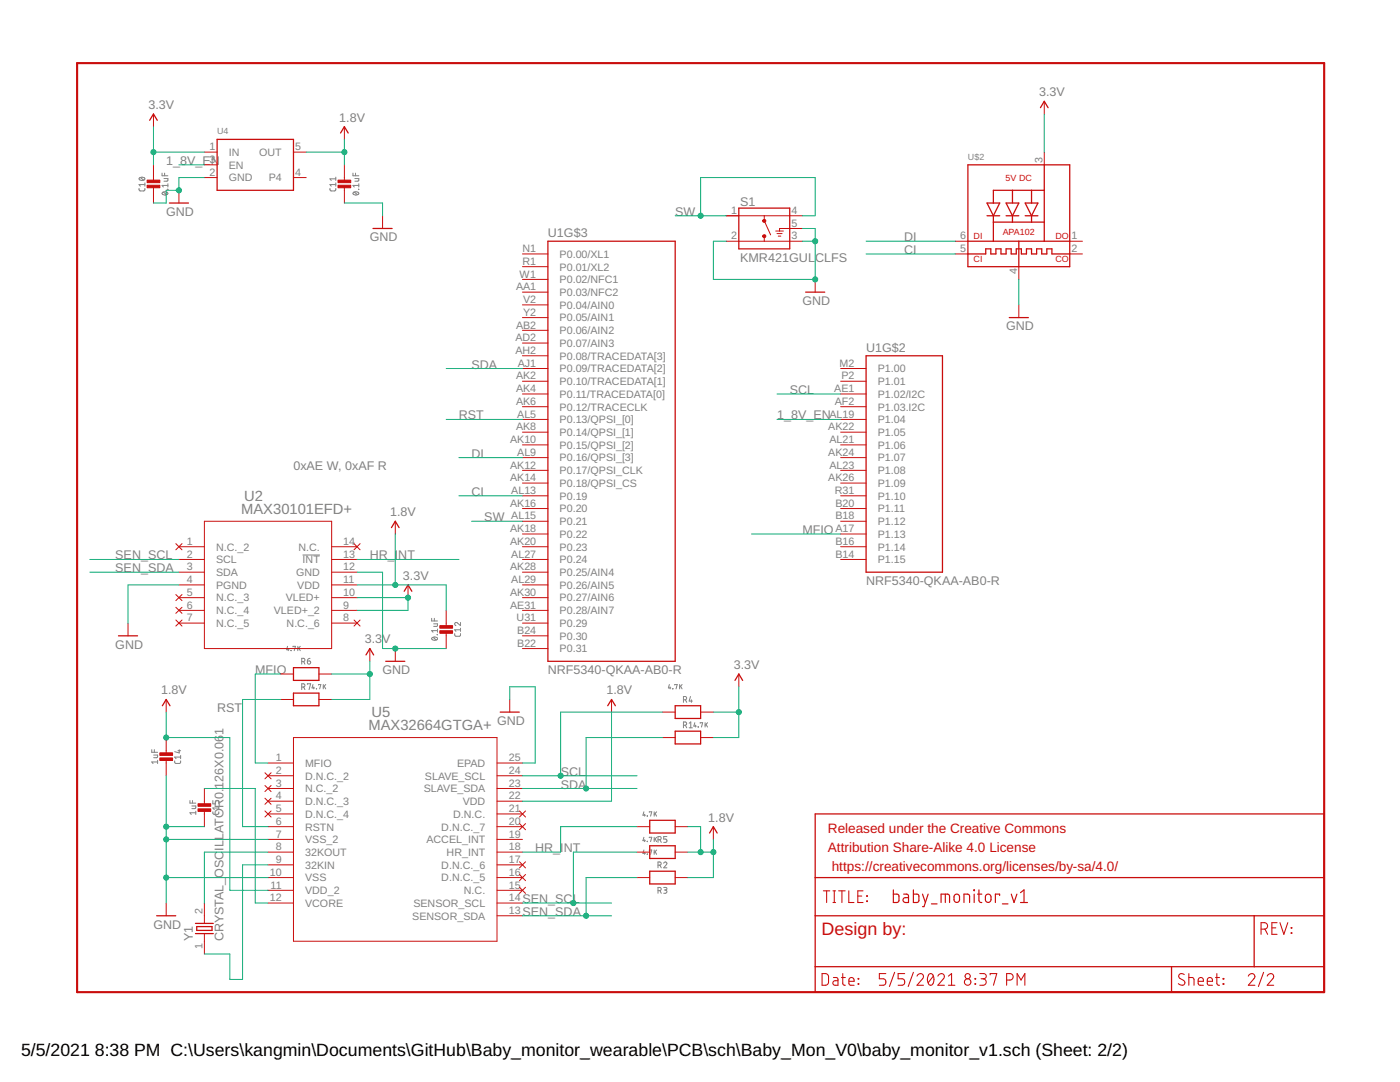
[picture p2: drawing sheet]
<svg xmlns="http://www.w3.org/2000/svg" width="279mm" height="216mm" viewBox="0 0 279 216" stroke-linecap="round" stroke-linejoin="round" font-family="sans-serif">
<g fill="none" stroke="#808080" stroke-width=".2">
<path d="M27.7 37.6l.1 .4 .2 .1 .9-.1v-.4M27.8 35.5a.65 .65 0 0 1 1.1 .3 .63 .63 0 0 1-.6 .2 .63 .63 0 0 1-.5-.4zM28 35.4l.7 .5M28.9 36.5v.6M28.9 36.8h-1.2l.3 .3M32.3 34.5v.6h1.2M32.4 38.4a.63 .63 0 0 1 1.1 .3 .64 .64 0 0 1-1.1-.2zM32.6 38.3l.7 .5M32.7 35.6h.8l-.1 .5-.7 .1M32.9 34.5v.6M33.4 37.8h.1M33.5 36.7v.6"/>
<path d="M33.5 37h-1.2l.3 .3M65.8 37.6l.1 .4 .2 .1h.8l.1-.5M67 36.8h-1.2l.3 .3M67 35.3v.7M67 36.5v.6M67 35.7h-1.2l.3 .3M70.4 34.5v.6h1.2M70.5 38.4a.65 .65 0 0 1 1.1 .3 .64 .64 0 0 1-1.1-.2zM70.7 38.3l.7 .5M70.8 35.6h.8l-.1 .5-.7 .1M71 34.5v.6M71.5 37.8h.1"/>
<path d="M71.6 37h-1.2l.3 .3M71.6 36.7v.6M60.4 110.7h3.4M57.4 129l-.2 .6h.5M57.5 129.5v.3M58.1 129.8h.1M58.5 129.1v-.1h.5l-.3 .8M59.4 129v.8M59.6 129.3l.3 .5M59.9 129l-.5 .5M60.2 132l.6-.1 .1-.3-.2-.2h-.5v1.1M60.2 137.1l.6-.1 .1-.3-.2-.2-.5-.1v1.2"/>
<path d="M60.6 132l.3 .5M60.6 137.1l.3 .5M61.3 131.9h.4a.32 .32 0 0 1 .3 .4 .32 .32 0 0 1-.4 .2 .32 .32 0 0 1-.3-.3zM61.3 136.6v-.2h.7l-.3 1.2M61.9 131.4a.51 .51 0 0 0-.6 .5M62.5 136.6l-.2 .7h.5M62.6 137.1v.4M63.1 137.4h.1M63.1 137.5h.1M63.1 137.4v.1M63.6 136.7v-.1h.4l-.2 .9M64.5 136.6v.9"/>
<path d="M64.7 136.9l.3 .6M65 136.6l-.5 .5M86.1 123.4v.5h1.2M86.2 127.3a.66 .66 0 0 1 1.1 .2 .65 .65 0 0 1-.6 .3 .65 .65 0 0 1-.5-.5zM86.4 127.2l.7 .5M86.6 124.5h.7l-.1 .5h-.6M86.7 123.4v.5M87.2 126.7h.1M87.3 125.5v.7M87.3 125.8h-1.2l.3 .4M90.7 126.4l.1 .4 .2 .2 .8-.1 .1-.5M91.9 124.2v.6l-.6-.5a.32 .32 0 0 0-.5 .1 .32 .32 0 0 0 .2 .4"/>
<path d="M91.9 125.3v.7M91.9 125.7h-1.2l.3 .3M133.6 136.6l-.2 .7h.5M133.7 137.1v.4M134.2 137.4h.1M134.7 136.7v-.1h.4l-.2 .9M135.6 136.6v.9M135.8 136.9l.3 .6M136.1 136.6l-.5 .5M136.4 139.6l.6-.1v-.3l-.1-.2h-.5v1.1M136.8 139.6l.3 .5M137.8 139l-.3 .9h.7"/>
<path d="M138 139.6v.5M30.3 149.6v.5h1.2M30.7 150.7h.8l-.2 .5h-.6M30.8 149.6v.5M31.5 152h-1.2l.2 .4M31.5 151.7v.7M34.9 151.8v.4l.2 .1h.9v-.5M35.5 149.8h.5M35.8 149.6v.6l-.9-.2M36 150.7v.7M36 151.1h-1.1l.2 .3M37.9 159.7v.6h1.2"/>
<path d="M38.4 159.7v.6M42.5 159.7v.7h.5v-.4a.33 .33 0 0 1 .3-.3 .33 .33 0 0 1 .4 .3v.4M136.4 144.7l.6-.1v-.3l-.1-.2h-.5v1.1M136.8 144.7l.3 .5M137.5 144.3l.4-.2v1.1M137.5 145.2h.7M138.7 144.2l-.2 .7h.5M138.8 144.7v.4M139.3 145h.1M139.7 144.3v-.1h.5l-.2 .9M140.7 144.2v.9M140.9 144.5l.3 .6"/>
<path d="M141.2 144.2l-.5 .5M38.3 160.8h.8l-.1 .5-.7 .1M39.1 162.2h-1.2l.3 .3M39.1 161.9v.6M42.5 162v.4l.3 .1 .8-.1 .1-.4M43.7 160.9v.6M43.7 161.2h-1.2l.3 .3M128.5 167.1l-.2 .6h.5M128.5 169.6l-.2 .7h.5M128.5 162l-.2 .7h.5M128.7 162.5v.4M128.7 167.6v.3"/>
<path d="M128.7 170.1v.4M129.2 162.8h.1M129.2 167.9h.1M129.2 170.4h.1M129.6 162.1l.5-.1-.3 .9M129.6 167.2l.5-.1-.3 .8M129.6 169.7l.5-.1-.3 .9M130.6 162v.9M130.6 167.1v.8M130.6 169.6v.9M130.7 167.4l.3 .5M130.7 169.9l.3 .6"/>
<path d="M130.7 162.3l.3 .6M131 167.1l-.4 .5M131 169.6l-.4 .5M131 162l-.4 .5M131.3 172.6l.6-.1v-.4l-.6-.1v1.2M131.3 177.7h.5l.2-.2-.1-.3-.6-.1v1.1M131.3 167.6l.6-.2v-.4l-.6-.1v1.2M131.7 172.6l.3 .6M131.7 177.7l.3 .5M131.7 167.6l.3 .5M132.5 172.3a.32 .32 0 0 1 .4-.3 .32 .32 0 0 1 .1 .5l-.5 .7h.6M132.5 177.1h.4l.2 .2-.2 .3h-.3"/>
<path d="M132.8 177.6l.2 .1 .1 .3-.2 .2h-.4M133.1 166.9h-.6v.5h.3a.34 .34 0 0 1 .3 .4 .34 .34 0 0 1-.3 .3h-.3"/>
</g>
<path d="M15.4 12.6h248.9v185.4h-248.9z" fill="none" stroke="#c90d0c" stroke-width=".42"/>
<g fill="none" stroke="#c90d0c" stroke-width=".25">
<path d="M29.9 24l.7-1.2 .8 1.2M43.3 27.8h15.3v10.2h-15.3zM68 26.5l.7-1.2 .8 1.2M193.2 32.9h20.3v20.3h-20.3zM202.1 38v2.5M205.9 38v2.5M207.6 21.5l.8-1.3 .8 1.3M208.4 38h-10.2v2.5M208.4 32.9v15.2M33.8 40.5h3.8M74.4 45.6h3.9M109.3 48.1h25.4v83.9h-25.4z"/>
<path d="M147.4 41.5h10.2v8.2h-10.2zM160.8 58.3h3.8M193.2 48.1h20.3M193.2 50.7h3.5v-1h1v1h1.1v-1h1v1h1v-1h1v1h1v-1h1v1h1.1v-1h1v1h1v-1h1v1h1v-1h1v1h3.6M197 40.5h2.5l-1.3 2.6zM197 43.1h2.5M198.2 43.1v5M198.2 44.3h10.2M200.8 40.5h2.5l-1.2 2.6zM200.8 43.1h2.5M202.1 43.1v1.2M203.3 48.1v5.1"/>
<path d="M204.6 40.5h2.5l-1.2 2.6zM204.6 43.1h2.5M205.9 43.1v1.2M172.8 71h15.3v43.2h-15.3zM201.4 63.4h3.8M78.1 105.3l.8-1.3 .8 1.3M80.7 118l.7-1.3 .8 1.3M23.6 126.9h3.9M58.6 133.2h5v2.6h-5zM58.6 138.3h5v2.5h-5zM73 130.7l.8-1.3 .8 1.3M77 132h3.8"/>
<path d="M146.7 135.8l.7-1.3 .8 1.3M32.4 140.8l.8-1.2 .7 1.2M99.8 142.1h3.8M121.3 140.8l.7-1.2 .8 1.2M134.7 140.8h5.1v2.6h-5.1zM134.7 145.9h5.1v2.5h-5.1zM129.7 163.7h5v2.5h-5zM129.7 168.8h5v2.5h-5zM129.7 173.8h5v2.6h-5zM141.6 166.2l.8-1.2 .7 1.2M162.7 162.4h101.6v35.6h-101.6zM162.7 175.1h101.6"/>
<path d="M31.3 182.7h3.8M39 184.3h3.6M39 186.3h3.6M39.3 184.9h3v.8h-3zM162.7 182.7h101.6M162.7 192.9h101.6M233.8 192.9v5.1M250.3 182.7v10.2"/>
</g>
<g fill="none" stroke="#c90d0c" stroke-width=".21">
<path d="M164.3 177.8h1.3M165 177.8v2.3M166.2 177.8h.6M166.5 177.8v2.3M167.4 177.8h1.3M168 177.8v2.3M169.4 177.8v2.3h1M171.2 178.8h.8M172.2 177.8h-1v2.3h1M173 178.7l.1 .2zM173 179.8l.1 .1zM164.1 194.3h.8l.4 .4v1.5l-.4 .4h-.8z"/>
<path d="M166.2 180.1h.6M166.3 195.1h.7l.2 .2v1.3h-.5a.46 .46 0 0 1-.5-.5 .46 .46 0 0 1 .5-.4h.5M167.9 195.1h.8M168.2 194.3v2.1l.5 .2M169.4 195.8h1.1a.54 .54 0 0 0-.4-.7 .54 .54 0 0 0-.7 .5l.1 .9 1 .1M171.3 195.2l.1 .2zM171.3 196.3l.1 .1zM176.8 194.3h-1.3v1h.8a.66 .66 0 0 1 .5 .7 .66 .66 0 0 1-.5 .6h-.8M178.5 194l-1 2.8M180.6 194.3h-1.4v1h.8a.66 .66 0 0 1 .6 .7 .66 .66 0 0 1-.6 .6h-.8M182.3 194l-1 2.8M183 194.8a.64 .64 0 0 1 .9-.5 .64 .64 0 0 1 .2 1l-1.1 1.3h1.3"/>
<path d="M185.4 194.5a.55 .55 0 0 1 .6-.2 .55 .55 0 0 1 .3 .6 1.32 1.32 0 0 1-.6 1.7 1.44 1.44 0 0 1-.3-2.1zM186.3 194.8l-1.1 1.3M187.2 194.8a.64 .64 0 0 1 .9-.5 .64 .64 0 0 1 .2 1l-1.1 1.3h1.3M189.3 196.6h1.3M189.3 194.8l.6-.5v2.3M194.6 196.3l.1 .1zM194.6 195.2l.1 .2zM195.5 194.3h.8a.52 .52 0 0 1 .5 .5 .52 .52 0 0 1-.5 .5h-.5M196.2 195.3a.65 .65 0 0 1 .6 .7 .65 .65 0 0 1-.6 .6h-.7M197.6 194.5v-.2h1.3l-.6 2.3M200.9 195.6h.6a.65 .65 0 0 0 .7-.7 .65 .65 0 0 0-.7-.6h-.6v2.3M203 196.6v-2.3l.8 1.3 .7-1.3v2.3"/>
<path d="M236.3 194.5a.58 .58 0 0 0-.8-.1 .58 .58 0 0 0 0 .8l.7 .4a.58 .58 0 0 1 .1 .9 .58 .58 0 0 1-.9-.1l-.2-.1M237.3 195.1l.9 .1 .1 .2v1.2M237.3 194.3v2.3M239.1 195.8h1.1a.54 .54 0 0 0-.4-.7 .54 .54 0 0 0-.7 .5l.1 .9 1 .1M240.9 195.8h1.1a.54 .54 0 0 0-.4-.7 .54 .54 0 0 0-.7 .5l.1 .9 1 .1M242.6 195.1h.8M242.8 194.3v1.9l.3 .4h.3M244.1 196.3l.1 .1zM244.1 195.2l.1 .2zM249.1 194.8a.64 .64 0 0 1 .9-.5 .64 .64 0 0 1 .2 1l-1.1 1.3h1.3M251.7 185.4h.6a.65 .65 0 0 0 .7-.6 .65 .65 0 0 0-.7-.7h-.6v2.3M252.2 194l-1.1 2.8"/>
<path d="M252.5 185.4l.5 1M252.9 194.8a.64 .64 0 0 1 .9-.5 .64 .64 0 0 1 .2 1l-1.1 1.3h1.3M253.8 185.1h.8M254.9 184.1h-1.1v2.3h1.1M255.4 184.1l.8 2.3 .8-2.3M257.7 185.1l.1 .1zM257.7 186.1l.1 .1z"/>
<circle cx="193.1" cy="194.8" r=".52"/>
<circle cx="193.1" cy="195.9" r=".65"/>
</g>
<g fill="none" stroke="#c90d0c" stroke-width=".23">
<path d="M178.3 177.6v2.5l.9-.1 .2-.2v-1.1l-.2-.3h-.9M180.3 178.4h.8l.2 .3v1.4h-.6a.49 .49 0 0 1-.5-.5 .49 .49 0 0 1 .5-.5h.6M182.3 177.6v2.5l1-.1 .1-.3-.1-1.2-1-.1M184.1 178.4l.6 1.7M185.2 178.4l-.8 2.5h-.3M188.7 178.4v1.7M190.5 178.6l.6-.2a.99 .99 0 0 1 .1 1.6l-.4 .1-.4-.4zM194.4 177.6l.1 .1zM194.4 178.4v1.7M195.1 178.4h.8M195.4 177.6v2.1l.1 .3 .4 .1M196.8 178.6l.5-.2a.96 .96 0 0 1 .2 1.6h-.6l-.2-.3z"/>
<path d="M199.5 178.7v-.3h-.9v1.7M201.8 178.4l.6 1.7 .5-1.7M203.7 178.1l.7-.5v2.5M185.9 180.4h1.1M187.8 180.1v-1.7l1.6 .1 .1 .3v1.3M192.4 180.1v-1.7l1 .1 .1 .3v1.3M200 180.4h1.2M203.7 180.1h1.4"/>
</g>
<g fill="none" stroke="#c90d0c" stroke-width=".2">
<path d="M30.6 22.8v2.5M30.6 32.9v3.3M30.6 37.2v3.3M35.7 38v2.5M40.8 32.9h2.5M40.8 35.4h2.5M40.8 30.4h2.5M58.6 35.4h2.5M58.6 30.4h2.5M68.7 25.3v2.5M68.7 32.9v3.3M68.7 37.2v3.3"/>
<path d="M208.4 20.2v2.6M208.4 30.4v2.5M76.3 43.1v2.5M104.3 50.7h5M104.3 53.2h5M104.3 55.8h5M104.3 58.3h5M144.9 48.1h15.2M144.9 43.1h15.2M152.5 43.1v1l1.3 2.8M152.5 47.1v1M154.8 46.1h1.5"/>
<path d="M155.1 46.6h1M155.3 47.1h.5M160.1 45.6h-4.5v.5M162.7 55.8v2.5M190.6 50.7h2.6M190.6 48.1h2.6M203.3 53.2v2.6M213.5 50.7h2.5M213.5 48.1h2.5M104.3 60.8h5M104.3 63.4h5M104.3 65.9h5"/>
<path d="M104.3 68.5h5M104.3 71h5M104.3 73.5h5M104.3 76.1h5M104.3 78.6h5M167.8 73.5h5M167.8 76.1h5M167.8 78.6h5M203.3 60.8v2.6M104.3 81.2h5M104.3 83.7h5M104.3 86.2h5"/>
<path d="M104.3 88.8h5M104.3 91.3h5M104.3 93.9h5M104.3 96.4h5M104.3 98.9h5M167.8 81.2h5M167.8 83.7h5M167.8 86.2h5M167.8 88.8h5M167.8 91.3h5M167.8 93.9h5M167.8 96.4h5"/>
<path d="M167.8 98.9h5M35.1 108.5l1.2 1.2M35.1 118.6l1.2 1.2M35.7 109.1h5.1M35.7 111.6h5.1M35.7 114.2h5.1M35.7 116.7h5.1M35.7 119.3h5.1M36.3 108.5l-1.2 1.2M36.3 118.6l-1.2 1.2M40.8 104h25.4v25.4h-25.4zM66.2 109.1h5.1"/>
<path d="M66.2 111.6h5.1M66.2 114.2h5.1M66.2 116.7h5.1M66.2 119.3h5.1M70.7 108.5l1.2 1.2M71.9 108.5l-1.2 1.2M78.9 104v2.6M81.4 116.7v2.6M104.3 101.5h5M104.3 104h5M104.3 106.6h5M104.3 109.1h5"/>
<path d="M104.3 111.6h5M104.3 114.2h5M104.3 116.7h5M104.3 119.3h5M167.8 101.5h5M167.8 104h5M167.8 106.6h5M167.8 109.1h5M167.8 111.6h5M25.5 124.3v2.6M33.2 139.6v2.5M35.1 121.2l1.2 1.2"/>
<path d="M35.1 123.7l1.2 1.2M35.7 121.8h5.1M35.7 124.3h5.1M36.3 121.2l-1.2 1.2M36.3 123.7l-1.2 1.2M56 134.5h2.6M56 139.6h2.6M63.6 134.5h2.6M63.6 139.6h2.6M66.2 121.8h5.1M66.2 124.3h5.1M70.7 123.7l1.2 1.2"/>
<path d="M71.9 123.7l-1.2 1.2M73.8 129.4v2.6M78.9 129.4v2.6M89 121.8v3.3M89 126.1v3.3M101.7 139.6v2.5M104.3 121.8h5M104.3 124.3h5M104.3 126.9h5M104.3 129.4h5M122 139.6v2.5M147.4 134.5v2.5"/>
<path d="M33.2 147.2v3.3M33.2 151.5v3.3M40.8 157.3v3.3M52.9 154.2l1.2 1.2M52.9 156.7l1.2 1.2M52.9 159.3l1.2 1.2M53.5 152.3h5.1M53.5 154.8h5.1M53.5 157.3h5.1M53.5 159.9h5.1M54.1 154.2l-1.2 1.2M54.1 156.7l-1.2 1.2"/>
<path d="M54.1 159.3l-1.2 1.2M58.6 147.2h40.6v40.6h-40.6zM99.2 152.3h5.1M99.2 154.8h5.1M99.2 157.3h5.1M99.2 159.9h5.1M132.2 147.2h2.5M132.2 142.1h2.5M139.8 147.2h2.6M139.8 142.1h2.6M40.8 161.6v3.4M52.9 161.8l1.2 1.2"/>
<path d="M53.5 170h5.1M53.5 175.1h5.1M53.5 162.4h5.1M53.5 165h5.1M53.5 167.5h5.1M53.5 172.6h5.1M53.5 177.7h5.1M54.1 161.8l-1.2 1.2M99.2 170h5.1M99.2 175.1h5.1M99.2 162.4h5.1M99.2 165h5.1"/>
<path d="M99.2 167.5h5.1M99.2 172.6h5.1M99.2 177.7h5.1M103.7 177l1.2 1.3M103.7 174.5l1.2 1.2M103.7 172l1.2 1.2M103.7 164.3l1.2 1.3M103.7 161.8l1.2 1.2M104.9 177l-1.2 1.3M104.9 174.5l-1.2 1.2M104.9 172l-1.2 1.2M104.9 164.3l-1.2 1.3"/>
<path d="M104.9 161.8l-1.2 1.2M127.1 170h2.6M127.1 175.1h2.6M127.1 165h2.6M134.7 170h2.6M134.7 175.1h2.6M134.7 165h2.6M142.4 165v2.5M33.2 180.2v2.5M40.8 180.2v4.1M40.8 186.3v4.1M53.5 180.2h5.1"/>
<path d="M99.2 180.2h5.1M99.2 182.7h5.1"/>
</g>
<g fill="#c90d0c" stroke="#c90d0c" stroke-width=".2">
<path d="M29.4 37h2.5v.5h-2.5z"/>
<path d="M29.4 35.9h2.5v.5h-2.5z"/>
<path d="M67.5 37h2.5v.5h-2.5z"/>
<path d="M67.5 35.9h2.5v.5h-2.5z"/>
<path d="M87.8 124.8h2.5v.5h-2.5z"/>
<path d="M87.8 125.9h2.5v.5h-2.5z"/>
<path d="M31.9 150.2h2.5v.5h-2.5z"/>
<path d="M31.9 151.2h2.5v.5h-2.5z"/>
<path d="M39.5 160.4h2.6v.5h-2.6z"/>
<path d="M39.5 161.4h2.6v.5h-2.6z"/>
</g>
<g fill="#c90d0c" stroke="#c90d0c" stroke-width=".2">
<path d="M152.3 43.9l.3-.1 .2 .3v.2l-.2 .1-.3-.1-.1-.2h.4h-.4z" fill-rule="evenodd"/>
<path d="M152.3 46.9l.3-.1 .2 .3v.2l-.2 .1-.3-.1-.1-.2h.4h-.4z" fill-rule="evenodd"/>
</g>
<g fill="none" stroke="#0dab76" stroke-width=".2">
<path d="M30.6 30.4h10.2M30.6 25.3v7.6M35.7 32.9h5.1M40.8 35.4h-5.1v2.6h-2.5v2.5h-2.6M61.1 30.4h7.6M68.7 27.8v5.1M208.4 22.8v7.6M68.7 40.5h7.6v2.6M134.7 43.1h10.2M139.8 43.1v-7.7h22.9v7.7h-2.6M160.1 45.6h2.6v10.2h-20.3v-7.7h2.5M160.1 48.1h2.6"/>
<path d="M172.8 48.1h17.8M172.8 50.7h17.8M203.3 55.8v5M89 73.5h15.3M155.1 78.6h12.7M89 83.7h15.3M91.6 91.3h12.7M91.6 98.9h12.7M155.1 83.7h12.7M17.9 114.2h17.8M17.9 111.6h17.8M35.7 116.7h-10.2v7.6"/>
<path d="M71.3 119.3h10.1v2.5h-10.1M71.3 114.2h5v15.2h12.7M71.3 116.7h17.7v5.1M71.3 111.6h20.3M78.9 106.6v10.1M94.1 104h10.2M150 106.6h17.8M56 139.6h-7.6v25.4h5.1M56 134.5h-5.1v17.8h2.6M66.2 134.5h7.6M73.8 132v7.6h-7.6M101.7 139.6v-2.6h5.1v15.3h-2.5"/>
<path d="M147.4 137v10.2h-5M33.2 142.1v5.1h12.7v30.5h7.6M33.2 154.8v25.4M40.8 157.3h10.1v22.9h2.6M104.3 154.8h22.8M104.3 157.3h22.8M122 142.1v17.8h-17.7M132.2 142.1h-20.3v12.7M132.2 147.2h-15.2v10.1M142.4 142.1h5M33.2 165h7.6M33.2 167.5h20.3"/>
<path d="M33.2 175.1h20.3M53.5 172.6h-5.1v22.8h-2.5v-5h-5.1M53.5 170h-12.7v10.2M127.1 165h-15.2v5h-7.6M127.1 175.1h-10.1v7.6M127.1 170h-12.7v10.2M137.3 165h2.5v5M137.3 170h5.1M142.4 167.5v7.6h-5.1M104.3 180.2h17.7M104.3 182.7h17.7"/>
</g>
<g fill="#0dab76" stroke="#0dab76" stroke-width=".2">
<circle cx="30.6" cy="30.4" r=".51"/>
<circle cx="81.4" cy="119.3" r=".51"/>
<circle cx="147.4" cy="142.1" r=".51"/>
<circle cx="73.8" cy="134.5" r=".51"/>
<circle cx="35.7" cy="38" r=".51"/>
<circle cx="78.9" cy="129.4" r=".51"/>
<circle cx="162.7" cy="55.8" r=".51"/>
<circle cx="162.7" cy="48.1" r=".51"/>
<circle cx="33.2" cy="165" r=".51"/>
<circle cx="33.2" cy="167.5" r=".51"/>
<circle cx="33.2" cy="175.1" r=".51"/>
<circle cx="68.7" cy="30.4" r=".51"/>
<circle cx="78.9" cy="116.7" r=".51"/>
<circle cx="33.2" cy="147.2" r=".51"/>
<circle cx="142.4" cy="170" r=".51"/>
<circle cx="139.8" cy="170" r=".51"/>
<circle cx="111.9" cy="154.8" r=".51"/>
<circle cx="117" cy="157.3" r=".51"/>
<circle cx="139.8" cy="43.1" r=".51"/>
<circle cx="114.4" cy="180.2" r=".51"/>
<circle cx="117" cy="182.7" r=".51"/>
</g>
<text font-size="3.6" fill="#c90d0c" x="164" y="186.5">Design by:</text>
<g font-size="3.5">
<text x="4.2" y="210.7">5/5/2021</text>
<text x="18.9" y="210.7">8:38 PM C:\Users\kangmin\Documents\GitHub\Baby_monitor_wearable\PCB\sch\Baby_Mon_V0\baby_monitor_v1.sch (Sheet: 2/2)</text>
</g>
<g font-size="2.9" fill="#808080">
<text x="48.8" y="100">U2</text>
<text x="48.1" y="102.5">MAX30101EFD+</text>
<text x="74.2" y="143.1">U5</text>
<text x="73.5" y="145.7">MAX32664GTGA+</text>
</g>
<g font-size="2.7" fill="#c90d0c">
<text x="165.2" y="166.2">Released under the Creative Commons</text>
<text x="165.2" y="170">Attribution Share-Alike 4.0 License</text>
<text x="166" y="173.8">https://creativecommons.org/licenses/by-sa/4.0/</text>
</g>
<g font-size="2.5" fill="#808080">
<text x="29.6" y="21.7">3.3V</text>
<text x="207.4" y="19.2">3.3V</text>
<text x="67.7" y="24.3">1.8V</text>
<text x="33.2" y="32.9">1_8V_EN</text>
<text x="147.7" y="41">S1</text>
<text x="33.2" y="43.1">GND</text>
<text x="109.4" y="47.4">U1G$3</text>
<text x="134.8" y="43.1">SW</text>
<text x="73.8" y="48.1">GND</text>
<text x="147.7" y="52.2">KMR421GULCLFS</text>
<text x="180.5" y="48.1">DI</text>
<text x="180.5" y="50.7">CI</text>
<text x="160.1" y="60.8">GND</text>
<text x="200.8" y="65.9">GND</text>
<text x="172.8" y="70.2">U1G$2</text>
<text x="94.1" y="73.5">SDA</text>
<text x="91.6" y="83.7">RST</text>
<text x="155.1" y="83.7">1_8V_EN</text>
<text x="157.6" y="78.6">SCL</text>
<text x="58.6" y="93.9">0xAE W, 0xAF R</text>
<text x="94.1" y="91.3">DI</text>
<text x="94.1" y="98.9">CI</text>
<text x="77.9" y="103">1.8V</text>
<text x="96.7" y="104">SW</text>
<text x="160.1" y="106.5">MFIO</text>
<text x="23" y="111.6">SEN_SCL</text>
<text x="73.8" y="111.6">HR_I</text>
<text x="79.5" y="111.6">NT</text>
<text x="23" y="114.2">SEN_SDA</text>
<text x="80.4" y="115.7">3.3V</text>
<text x="172.8" y="116.7">NRF5340-QKAA-AB0-R</text>
<text x="23" y="129.4">GND</text>
<text x="72.8" y="128.4">3.3V</text>
<text x="50.9" y="134.5">MFIO</text>
<text x="76.3" y="134.5">GND</text>
<text x="109.4" y="134.5">NRF5340-QKAA-AB0-R</text>
<text x="146.4" y="133.5">3.3V</text>
<text x="32.1" y="138.5">1.8V</text>
<text x="43.3" y="142.1">RST</text>
<text x="121" y="138.5">1.8V</text>
<text x="44.6" y="146.6" transform="rotate(-90 44.6 146.6)">1</text>
<text x="99.2" y="144.6">GND</text>
<text x="111.9" y="154.8">SCL</text>
<text x="111.9" y="157.3">SDA</text>
<text x="141.4" y="163.9">1.8V</text>
<text x="44.6" y="169.7" transform="rotate(-90 44.6 169.7)">ILLATOR0.126X0.06</text>
<text x="106.8" y="170">HR_INT</text>
<text x="30.6" y="185.3">GND</text>
<text x="104.3" y="180.2">SEN_SCL</text>
<text x="104.3" y="182.7">SEN_SDA</text>
<text x="38.5" y="187.8" transform="rotate(-90 38.5 187.8)">Y1</text>
<text x="44.6" y="187.8" transform="rotate(-90 44.6 187.8)">CRYSTAL_OSC</text>
</g>
<g font-size="2.1" fill="#808080">
<text x="41.8" y="32.5">3</text>
<text x="41.8" y="35.1">2</text>
<text x="41.8" y="30">1</text>
<text x="45.7" y="33.7">EN</text>
<text x="45.7" y="31.1">IN</text>
<text x="51.7" y="31.1">OUT</text>
<text x="58.9" y="30">5</text>
<text x="58.9" y="35.1">4</text>
<text x="208" y="32.5" transform="rotate(-90 208 32.5)">3</text>
<text x="45.7" y="36.2">GND</text>
<text x="53.6" y="36.2">P4</text>
<text x="145.9" y="42.7">1</text>
<text x="145.9" y="47.8">2</text>
<text x="158" y="47.8">3</text>
<text x="158" y="42.7">4</text>
<text x="158" y="45.2">5</text>
<text x="191.6" y="47.8">6</text>
<text x="213.8" y="47.8">1</text>
<text x="104.3" y="50.3">N1</text>
<text x="104.3" y="52.9">R1</text>
<text x="111.7" y="51.4">P0.00/XL1</text>
<text x="111.7" y="54">P0.01/XL2</text>
<text x="191.6" y="50.3">5</text>
<text x="213.8" y="50.3">2</text>
<text x="103" y="57.9">AA1</text>
<text x="103.7" y="55.4">W1</text>
<text x="111.7" y="56.5">P0.02/NFC1</text>
<text x="111.7" y="59.1">P0.03/NFC2</text>
<text x="203" y="54.8" transform="rotate(-90 203 54.8)">4</text>
<text x="103" y="65.6">AB2</text>
<text x="104.4" y="60.5">V2</text>
<text x="104.4" y="63">Y2</text>
<text x="111.7" y="61.6">P0.04/AIN0</text>
<text x="111.7" y="64.1">P0.05/AIN1</text>
<text x="102.9" y="68.1">AD2</text>
<text x="102.9" y="70.6">AH2</text>
<text x="111.7" y="66.7">P0.06/AIN2</text>
<text x="111.7" y="69.2">P0.07/AIN3</text>
<text x="111.7" y="71.8">P0.08/TRACEDATA[3]</text>
<text x="103" y="75.7">AK2</text>
<text x="103.3" y="73.2">AJ1</text>
<text x="111.7" y="74.3">P0.09/TRACEDATA[2]</text>
<text x="111.7" y="76.8">P0.10/TRACEDATA[1]</text>
<text x="167.6" y="73.2">M2</text>
<text x="167.9" y="75.7">P2</text>
<text x="175.2" y="74.3">P1.00</text>
<text x="175.2" y="76.8">P1.01</text>
<text x="103" y="78.3">AK4</text>
<text x="103" y="80.8">AK6</text>
<text x="103.2" y="83.3">AL5</text>
<text x="111.7" y="79.4">P0.11/TRACEDATA[0]</text>
<text x="111.7" y="81.9">P0.12/TRACECLK</text>
<text x="165.5" y="83.3">AL19</text>
<text x="166.5" y="78.3">AE1</text>
<text x="166.6" y="80.8">AF2</text>
<text x="175.2" y="79.4">P1.02/I2C</text>
<text x="175.2" y="81.9">P1.03.I2C</text>
<text x="101.8" y="88.4">AK10</text>
<text x="103" y="85.9">AK8</text>
<text x="111.7" y="84.5">P0.13/QPSI_[0]</text>
<text x="111.7" y="87">P0.14/QPSI_[1]</text>
<text x="111.7" y="89.5">P0.15/QPSI_[2]</text>
<text x="165.3" y="85.9">AK22</text>
<text x="165.5" y="88.4">AL21</text>
<text x="175.2" y="84.5">P1.04</text>
<text x="175.2" y="87">P1.05</text>
<text x="175.2" y="89.5">P1.06</text>
<text x="101.8" y="93.5">AK12</text>
<text x="103.2" y="91">AL9</text>
<text x="111.7" y="92.1">P0.16/QPSI_[3]</text>
<text x="111.7" y="94.6">P0.17/QPSI_CLK</text>
<text x="165.3" y="91">AK24</text>
<text x="165.5" y="93.5">AL23</text>
<text x="175.2" y="92.1">P1.07</text>
<text x="175.2" y="94.6">P1.08</text>
<text x="101.8" y="96">AK14</text>
<text x="101.8" y="101.1">AK16</text>
<text x="102" y="98.6">AL13</text>
<text x="111.7" y="97.2">P0.18/QPSI_CS</text>
<text x="111.7" y="99.7">P0.19</text>
<text x="165.3" y="96">AK26</text>
<text x="166.6" y="98.6">R31</text>
<text x="166.7" y="101.1">B20</text>
<text x="175.2" y="97.2">P1.09</text>
<text x="175.2" y="99.7">P1.10</text>
<text x="101.8" y="106.2">AK18</text>
<text x="102" y="103.7">AL15</text>
<text x="111.7" y="102.2">P0.20</text>
<text x="111.7" y="104.8">P0.21</text>
<text x="111.7" y="107.3">P0.22</text>
<text x="166.7" y="103.7">B18</text>
<text x="166.7" y="106.2">A17</text>
<text x="175.2" y="102.2">P1.11</text>
<text x="175.2" y="104.8">P1.12</text>
<text x="175.2" y="107.3">P1.13</text>
<text x="37.3" y="108.7">1</text>
<text x="37.3" y="111.3">2</text>
<text x="37.3" y="113.8">3</text>
<text x="43.1" y="109.8">N.C._2</text>
<text x="43.1" y="112.4">SCL</text>
<text x="59.6" y="109.9">N.C.</text>
<text x="60.4" y="112.4">INT</text>
<text x="68.5" y="113.8">12</text>
<text x="68.5" y="111.3">13</text>
<text x="68.5" y="108.7">14</text>
<text x="101.8" y="108.7">AK20</text>
<text x="101.8" y="113.8">AK28</text>
<text x="102" y="111.3">AL27</text>
<text x="111.7" y="109.8">P0.23</text>
<text x="111.7" y="112.4">P0.24</text>
<text x="166.7" y="108.7">B16</text>
<text x="166.7" y="111.3">B14</text>
<text x="175.2" y="109.8">P1.14</text>
<text x="175.2" y="112.4">P1.15</text>
<text x="37.3" y="116.4">4</text>
<text x="37.3" y="118.9">5</text>
<text x="43.1" y="114.9">SDA</text>
<text x="43.1" y="117.5">PGND</text>
<text x="59.1" y="114.9">GND</text>
<text x="59.3" y="117.5">VDD</text>
<text x="68.5" y="118.9">10</text>
<text x="68.5" y="116.4">11</text>
<text x="101.8" y="118.9">AK30</text>
<text x="102" y="116.4">AL29</text>
<text x="111.7" y="114.9">P0.25/AIN4</text>
<text x="111.7" y="117.5">P0.26/AIN5</text>
<text x="37.3" y="121.4">6</text>
<text x="37.3" y="124">7</text>
<text x="43.1" y="120">N.C._3</text>
<text x="43.1" y="122.5">N.C._4</text>
<text x="43.1" y="125.1">N.C._5</text>
<text x="54.7" y="122.5">VLED+_2</text>
<text x="57" y="120">VLED+</text>
<text x="57.2" y="125.1">N.C._6</text>
<text x="68.5" y="124">8</text>
<text x="68.5" y="121.4">9</text>
<text x="101.8" y="121.4">AE31</text>
<text x="103.1" y="124">U31</text>
<text x="111.7" y="120">P0.27/AIN6</text>
<text x="111.7" y="122.5">P0.28/AIN7</text>
<text x="111.7" y="125.1">P0.29</text>
<text x="103.2" y="126.5">B24</text>
<text x="103.2" y="129">B22</text>
<text x="111.7" y="127.6">P0.30</text>
<text x="111.7" y="130.2">P0.31</text>
<text x="55" y="151.9">1</text>
<text x="55" y="154.4">2</text>
<text x="60.9" y="153">MFIO</text>
<text x="60.9" y="155.6">D.N.C._2</text>
<text x="84.8" y="155.6">SLAVE_SCL</text>
<text x="91.2" y="153">EPAD</text>
<text x="101.5" y="154.4">24</text>
<text x="101.5" y="151.9">25</text>
<text x="55" y="157">3</text>
<text x="55" y="159.5">4</text>
<text x="60.9" y="158.1">N.C._2</text>
<text x="60.9" y="160.6">D.N.C._3</text>
<text x="84.6" y="158.1">SLAVE_SDA</text>
<text x="92.4" y="160.6">VDD</text>
<text x="101.5" y="159.5">22</text>
<text x="101.5" y="157">23</text>
<text x="55" y="162.1">5</text>
<text x="55" y="164.6">6</text>
<text x="55" y="167.1">7</text>
<text x="60.9" y="163.2">D.N.C._4</text>
<text x="60.9" y="165.7">RSTN</text>
<text x="88.1" y="165.7">D.N.C._7</text>
<text x="90.4" y="163.2">D.N.C.</text>
<text x="101.5" y="167.1">19</text>
<text x="101.5" y="164.6">20</text>
<text x="101.5" y="162.1">21</text>
<text x="55" y="169.7">8</text>
<text x="55" y="172.2">9</text>
<text x="60.9" y="168.3">VSS_2</text>
<text x="60.9" y="170.8">32KOUT</text>
<text x="60.9" y="173.3">32KIN</text>
<text x="85.1" y="168.3">ACCEL_INT</text>
<text x="88.1" y="173.3">D.N.C._6</text>
<text x="89.1" y="170.8">HR_INT</text>
<text x="101.5" y="172.2">17</text>
<text x="101.5" y="169.7">18</text>
<text x="53.9" y="174.8">10</text>
<text x="53.9" y="179.8">12</text>
<text x="54" y="177.3">11</text>
<text x="60.9" y="175.9">VSS</text>
<text x="60.9" y="178.4">VDD_2</text>
<text x="88.1" y="175.9">D.N.C._5</text>
<text x="92.6" y="178.4">N.C.</text>
<text x="101.5" y="179.8">14</text>
<text x="101.5" y="177.3">15</text>
<text x="101.5" y="174.8">16</text>
<text x="40.4" y="182.4" transform="rotate(-90 40.4 182.4)">2</text>
<text x="60.9" y="181">VCORE</text>
<text x="82.3" y="183.5">SENSOR_SDA</text>
<text x="82.5" y="181">SENSOR_SCL</text>
<text x="101.5" y="182.4">13</text>
<text x="40.4" y="189.4" transform="rotate(-90 40.4 189.4)">1</text>
</g>
<g font-size="1.8" fill="#808080">
<text x="43.3" y="26.8">U4</text>
<text x="193.2" y="31.9">U$2</text>
</g>
<g font-size="1.8" fill="#c90d0c">
<text x="200.7" y="36.1">5V DC</text>
<text x="194.3" y="47.8">DI</text>
<text x="200.1" y="46.9">APA102</text>
<text x="210.6" y="47.8">DO</text>
<text x="194.3" y="52.3">CI</text>
<text x="210.6" y="52.3">CO</text>
</g>
</svg>
